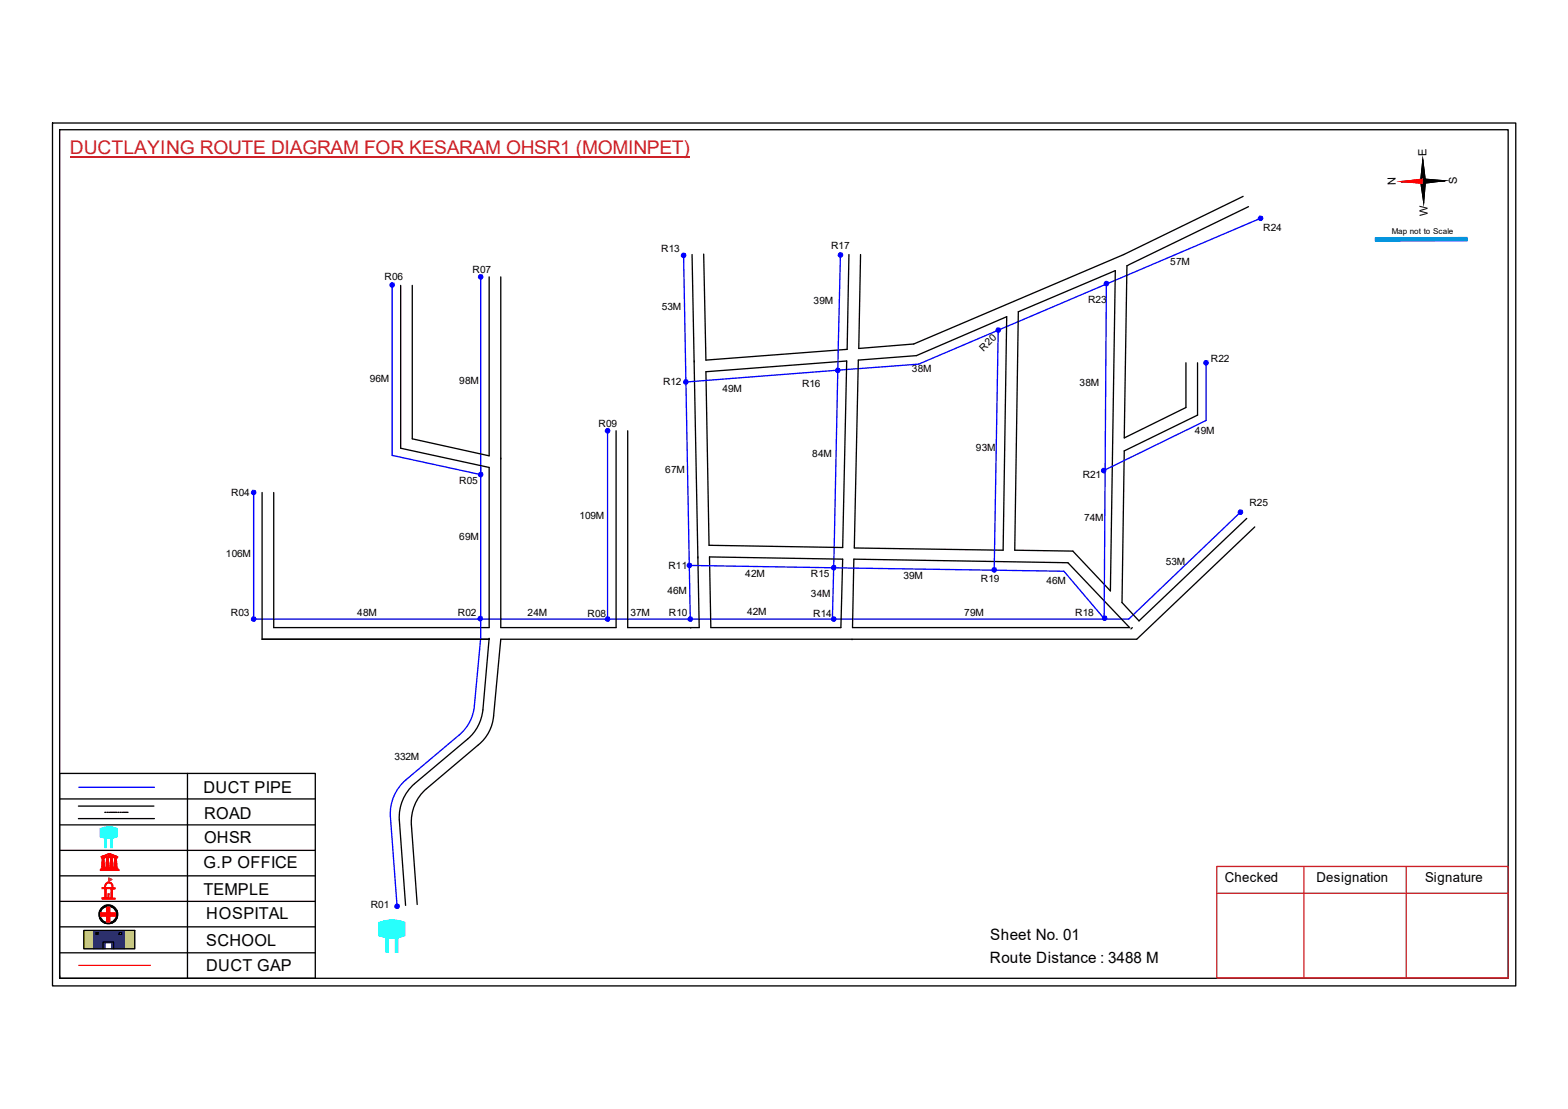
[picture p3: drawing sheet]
<svg xmlns="http://www.w3.org/2000/svg" width="297mm" height="210mm" viewBox="0 0 297 210" stroke-linecap="round" stroke-linejoin="round" font-family="sans-serif">
<path d="M11.3 151.2h48.4M11.3 156.1h48.4M14.9 152.6h14.3M14.9 154.9h14.3M35.5 146.4v38.8M11.3 175.4h48.4M11.3 161h48.4M11.3 165.8h48.4M11.3 170.6h48.4M11.3 180.3h48.4" fill="none" stroke="#000" stroke-width=".25"/>
<path d="M21 158.6h.3v1.8h-.3z" fill-rule="evenodd" fill="#0ffffc"/>
<path d="M21 158.6h.3v1.8h-.3z" fill="none" stroke="#0ffffc" stroke-width=".19"/>
<path d="M19.9 158.6h.2v1.8h-.2z" fill-rule="evenodd" fill="#0ffffc"/>
<path d="M19 156.9l1-.3a3.8 3.8 0 0 1 2.1 .2v1.6l-1.5 .3-1.6-.4zM19.9 158.6h.2v1.8h-.2z" fill="none" stroke="#0ffffc" stroke-width=".19"/>
<path d="M19 156.8a4 4 0 0 1 3.1 0v1.7a4.5 4.5 0 0 1-3-.1z" fill-rule="evenodd" fill="#0ffffc"/>
<path d="M19 156.8a4 4 0 0 1 3.1 0v1.7a4.5 4.5 0 0 1-3-.1z" fill="none" stroke="#0ffffc" stroke-width=".19"/>
<path d="M19 164.6h3.5v.2h-3.5zM19.2 164.3h3.1v.2h-3.1zM19.2 162.1l1.5-.6 1.6 .7zM19.3 162.4l.6-.1-.2 .1 .1 1.7h-.5l.1-1.7zM19.3 164.2h2.8v.1h-2.8zM19.5 162.1l1.2-.5 1.3 .5zM20.1 162.3h.5v1.8h-.5zM20.7 161.7l.2 .1-.2 .3zM20.9 162.3h.5v1.8h-.5zM21.6 162.3l.6 .1h-.1v1.7h-.4l.1-1.7z" fill="none" stroke="#f00" stroke-width=".19"/>
<path d="M21.6 162.3h.5v1.8h-.5z" fill-rule="evenodd" fill="#f00"/>
<path d="M21.6 162.3h.5v1.8h-.5z" fill="none" stroke="#f00" stroke-width=".19"/>
<path d="M20.9 162.3h.5v1.8h-.5z" fill-rule="evenodd" fill="#f00"/>
<path d="M20.9 162.3h.5v1.8h-.5z" fill="none" stroke="#f00" stroke-width=".19"/>
<path d="M20.1 162.3h.5v1.8h-.5z" fill-rule="evenodd" fill="#f00"/>
<path d="M20.1 162.3h.5v1.8h-.5z" fill="none" stroke="#f00" stroke-width=".19"/>
<path d="M19.3 162.3h.5v1.8h-.5z" fill-rule="evenodd" fill="#f00"/>
<path d="M19.3 162.3h.5v1.8h-.5z" fill="none" stroke="#f00" stroke-width=".19"/>
<path d="M20.6 161.7h.4v.4h-.4z" fill-rule="evenodd" fill="#f00"/>
<path d="M19 164.6h3.6v.2h-3.6zM19 164.7h3.6M19.2 164.3h3.1v.2h-3.1zM19.2 164.4h3.1M19.3 164.2h2.8v.1h-2.8zM19.3 164.3h2.8M20.6 161.7h.4v.4h-.4z" fill="none" stroke="#f00" stroke-width=".19"/>
<path d="M19.2 162.1l1-.4a.94 .94 0 0 1 1.1 0l1 .4v.2h-3.1zM19.9 162.1h.7l-.1-.3zM21 161.8l-.1 .3h.7z" fill-rule="evenodd" fill="#f00"/>
<path d="M19.2 162.1l1-.4a.94 .94 0 0 1 1.1 0l1 .4v.2h-3.1zM19.9 162.1l.6-.3 .1 .3zM20.1 168.1h1l-.1 1.9-.9-.1zM20.1 167.2a.73 .73 0 0 1 .9-.2 .73 .73 0 0 1 .4 .9v.2h.4v.1h-.5v1.7l.5 .1v.2l-2.5-.1v-.2h.6v-1.8h-.5v-.1h.5v-.4zM20.1 167.3a.55 .55 0 0 1 1 0l.2 .8-1.4-.1zM20.5 169.2l.1 .6zM20.6 166.5l.1 .5zM21 161.8l.6 .3h-.7z" fill="none" stroke="#f00" stroke-width=".19"/>
<path d="M20.6 166.2l.6 .3-.5 .3z" fill="none" stroke="#e66000" stroke-width=".19"/>
<path d="M20 167.2a.8 .8 0 0 1 1.4 .3v.5l.4 .1v.1l-.5 .1v1.5l.1 .2h.4v.2h-2.5v-.3l.6-.1v-1.6h-.6v-.2h.5zM20.1 167.4l-.2 .6h1.3l-.1-.6-.2-.3h-.5zM20.1 168.3v1.6h.9v-1.7zM20.4 169.2h.3l-.1 .7h-.2z" fill-rule="evenodd" fill="#f00"/>
<path d="M20 167.2a.8 .8 0 0 1 1.4 .3v.5l.4 .1v.1l-.5 .1v1.5l.1 .2h.4v.2h-2.5v-.3l.6-.1v-1.6h-.6v-.2h.5zM20.1 167.4l.3-.3h.5l.2 .3 .1 .6h-1.3zM20.1 168.3l.9-.1v1.7h-.9zM20.4 169.2h.3l-.1 .7h-.2z" fill="none" stroke="#f00" stroke-width=".19"/>
<path d="M20.6 166.5v.5z" fill="#f00"/>
<path d="M20.6 166.5v.5z" fill="none" stroke="#f00" stroke-width=".19"/>
<path d="M20.6 166.5v.5z" fill="#f00"/>
<path d="M20.6 166.5v.5z" fill="none" stroke="#f00" stroke-width=".19"/>
<path d="M20.6 166.5v.5z" fill="#f00"/>
<path d="M20.6 166.5v.5zM20.6 166.5v.5" fill="none" stroke="#f00" stroke-width=".19"/>
<path d="M20.7 166.8l-.1 .2z" fill="#f00"/>
<path d="M20.7 166.8l-.1 .2z" fill="none" stroke="#f00" stroke-width=".19"/>
<path d="M20.7 166.8v.2z" fill="#f00"/>
<path d="M20.7 166.8v.2z" fill="none" stroke="#f00" stroke-width=".19"/>
<path d="M20.6 167h.1z" fill="#f00"/>
<path d="M20.6 167h.1z" fill="none" stroke="#f00" stroke-width=".19"/>
<path d="M20.6 167h.1z" fill="#f00"/>
<path d="M20.6 167h.1z" fill="none" stroke="#f00" stroke-width=".19"/>
<path d="M20.6 166.2l.6 .3-.6 .3z" fill-rule="evenodd" fill="#e66000"/>
<path d="M20.6 166.2l.6 .3-.6 .3z" fill="none" stroke="#e66000" stroke-width=".19"/>
<path d="M11.3 146.4h48.4v38.8h-48.4zM19.9 153.8h.2M20.3 153.8h.2M20.7 153.8h.3M21 153.8h.4M21.5 153.8h.3M21.9 153.8h.2M22.3 153.8h.3M22.7 153.8h.3M23.2 153.8h.2M23.5 153.8h.3M23.9 153.8h.4" fill="none" stroke="#000" stroke-width=".25"/>
<path d="M14.9 149h14.3" fill="none" stroke="#00f" stroke-width=".25"/>
<g fill="none" stroke="#000" stroke-width=".19">
<path d="M19.3 172a1.38 1.38 0 0 1 2.4 .2 1.58 1.58 0 0 1 .3 1.6l-.2 .1a1.55 1.55 0 0 1-2.2 .4 1.55 1.55 0 0 1-.3-2.3z"/>
<circle cx="20.5" cy="173" r="1.81"/>
<circle cx="20.5" cy="173.1" r="1.78"/>
<circle cx="20.5" cy="173.1" r="1.59"/>
</g>
<path d="M18.7 173a1.81 1.81 0 0 1 3.6 0 1.81 1.81 0 0 1-3.6 0zM19.3 172a1.54 1.54 0 0 0 .3 2.3 1.54 1.54 0 0 0 2.2-.4l.2-.1a1.53 1.53 0 0 0-.9-2.1 1.37 1.37 0 0 0-1.8 .3z" fill-rule="evenodd" fill="#000"/>
<path d="M19.1 172.8h1.2v-1.1h.5v1.1h1.1v.6h-1.1v1.1h-.5v-1.1h-1.2z" fill="none" stroke="#f00" stroke-width=".25"/>
<path d="M19.1 172.8h1.1v-1.1h.6v1.1h1.1v.6h-1.1v1.1h-.6v-1.1h-1.1z" fill-rule="evenodd" fill="#f00"/>
<path d="M19.1 172.8h1.1v-1.1h.6v1.1h1.1v.6h-1.1v1.1h-.6v-1.1h-1.1z" fill="none" stroke="#f00" stroke-width=".19"/>
<path d="M14.9 182.7h13.6" fill="none" stroke="#f00" stroke-width=".25"/>
<path d="M15.9 176.1h1.9v3.5h-1.9zM23.6 176.1h1.9v3.5h-1.9z" fill-rule="evenodd" fill="#c8c92d"/>
<path d="M15.9 176.1h1.9v3.5h-1.9zM23.6 176.1h1.9v3.5h-1.9z" fill="none" stroke="#c8c92d" stroke-width=".19"/>
<path d="M17.7 176.1h5.9v3.5h-2.5v-1.1h-1.2v1.1h-2.2zM18.2 176.5v.4h.3v-.4zM22.6 176.5v.4h.4v-.4z" fill-rule="evenodd" fill="#293189"/>
<path d="M17.7 176.1h5.9v3.5h-2.5v-1.1h-1.2v1.1h-2.2zM18.2 176.5h.3v.4h-.3zM22.6 176.5h.4v.4h-.4z" fill="none" stroke="#293189" stroke-width=".19"/>
<path d="M9.9 23.3h277.2v163.3h-277.2zM11.3 24.6h274.4v160.6h-274.4zM273.7 34.2l-8.2 .2M15.9 176.1h9.6v3.5h-9.6zM18.2 176.5h.4v.4h-.4zM19.5 179.6v-1.3h2v1.3M22.6 176.5h.5v.4h-.5zM11.3 184.8v.4" fill="none" stroke="#000" stroke-width=".25"/>
<path d="M13.2 29.7h117.5M230.5 164h55.2v21.1h-55.2zM230.5 169.1h55.2M247 164v21.1M266.4 164v21.1" fill="none" stroke="#cd2027" stroke-width=".25"/>
<path d="M269.1 34.3h.9l-.3 4.1zM269.5 30.2l.5 4.1h-.9z" fill="#000"/>
<path d="M269.1 34.3h.9l-.3 4.1zM269.5 30.2l.5 4.1h-.9z" fill="none" stroke="#000" stroke-width=".19"/>
<path d="M265.5 34.4l4.1-.5v.8z" fill="#f00"/>
<path d="M265.5 34.4l4.1-.5v.8z" fill="none" stroke="#f00" stroke-width=".19"/>
<path d="M269.6 33.9l4.1 .3-4.1 .5zM269.1 34.3h.9l-.3 4.1zM269.5 30.2l.5 4.1h-.9z" fill="#000"/>
<path d="M269.1 34.3h.9l-.3 4.1zM269.5 30.2l.5 4.1h-.9zM269.6 33.9l4.1 .3-4.1 .5z" fill="none" stroke="#000" stroke-width=".19"/>
<path d="M273.7 34.2l-8.2 .2" fill="none" stroke="#000" stroke-width=".25"/>
<path d="M265.5 34.4l4.1-.5v.8z" fill="#f00"/>
<path d="M265.5 34.4l4.1-.5v.8z" fill="none" stroke="#f00" stroke-width=".19"/>
<path d="M269.6 33.9l4.1 .3-4.1 .5z" fill="#000"/>
<path d="M269.6 33.9l4.1 .3-4.1 .5z" fill="none" stroke="#000" stroke-width=".19"/>
<path d="M269.6 34.3l-4.1 .1" fill="none" stroke="#f00" stroke-width=".25"/>
<path d="M273.7 34.2l-4.1 .1" fill="none" stroke="#000" stroke-width=".25"/>
<path d="M260.6 45h17.2v.6h-17.2z" fill-rule="evenodd" fill="#0093dd"/>
<path d="M260.6 45h17.2v.6h-17.2z" fill="none" stroke="#0093dd" stroke-width=".19"/>
<path d="M260.6 45h17.3v.6h-17.3z" fill="none" stroke="#0093dd" stroke-width=".25"/>
<g fill="none" stroke="#000" stroke-width=".25">
<path d="M235.5 37.2l-22.6 11-39.8 16.9-10.4 .9 .3-17.8M236.5 39.1l-22.7 11M75.9 54v30.8l16.8 3.7v30.3h-40.8v-25.6M92.7 52.4v33.9l-14.6-3.2v-29.1M94.9 52.4v66.4h21.8v-37.3M131.1 48.2l1.4 70.6h-13.6v-37.3M133.3 48.1l.4 20.1 26.8-2.1 .3-17.9M192.9 59l18.4-7.8-.9 60.6-7.2-7.5-11-.2zM213.7 50.2l-.2 .1-.5 32.6 11.7-5.8v-8.4M131.5 68.3h.1M133.7 70.4l26.7-2.1-.8 35.3-25.3-.4zM162.6 68.2l11-.9 17.1-7.4-.7 44.2-28.2-.4z"/>
<path d="M226.9 68.7v9.9l-13.9 6.7-.4 28.7 3.2 3.5 20.4-19.4M49.7 93.2v27.8l43-.1M94.9 86.7h.1M237.7 99.7l-22.4 21.3h-120.4l-1.4 14.5a7.9 7.9 0 0 1-2.9 5.5l-9.8 8.3a8.2 8.2 0 0 0-2.9 6.8l1.1 15.1M130.8 118.8v.1M132.2 105.4h.1M134.4 105.4l25.2 .4-.3 13h-24.6zM161.8 105.8l40.5 .7 11.7 12.3h-52.5zM214.5 118.8l-.3 .2M92.7 120.8l-1.2 13.6a8.4 8.4 0 0 1-2.9 5.5l-10.1 8.4a8.4 8.4 0 0 0-2.9 6.9l1.2 16.2M161.4 121v.1"/>
</g>
<g fill="none" stroke="#00f" stroke-width=".25">
<path d="M74.3 53.8v32.4l16.8 3.6M91.1 52.4v68.4l-1.2 12.7a8 8 0 0 1-2.9 5.6l-10.2 8.6a8.4 8.4 0 0 0-2.8 6.8l1.2 17M129.5 48.2l1.3 69M159.2 48.1l-.4 17.9M209.6 53.7l-.4 63.5M238.8 41.3l-64.8 27.6-11.2 .9M158.8 66.2l-1.1 51M162.6 69.8l-32.7 2.5M189.1 62.5l-.8 45.4M228.5 68.7v10.9l-19.4 9.5M48 93.2v24h86.6M115.1 81.5v35.7"/>
<path d="M235 96.9l-21.2 20.3h-79.1M130.6 107l70.9 1.1 7.8 9.1"/>
</g>
<circle cx="48.1" cy="93.2" r=".44" fill="#00f"/>
<circle cx="48.1" cy="93.2" r=".44" fill="none" stroke="#00f" stroke-width=".19"/>
<circle cx="91.1" cy="89.8" r=".44" fill="#00f"/>
<circle cx="91.1" cy="89.8" r=".44" fill="none" stroke="#00f" stroke-width=".19"/>
<circle cx="74.3" cy="53.9" r=".44" fill="#00f"/>
<circle cx="74.3" cy="53.9" r=".44" fill="none" stroke="#00f" stroke-width=".19"/>
<circle cx="91.1" cy="52.4" r=".44" fill="#00f"/>
<circle cx="91.1" cy="52.4" r=".44" fill="none" stroke="#00f" stroke-width=".19"/>
<circle cx="115.1" cy="81.5" r=".44" fill="#00f"/>
<circle cx="115.1" cy="81.5" r=".44" fill="none" stroke="#00f" stroke-width=".19"/>
<circle cx="115.1" cy="117.1" r=".44" fill="#00f"/>
<circle cx="115.1" cy="117.1" r=".44" fill="none" stroke="#00f" stroke-width=".19"/>
<circle cx="130.8" cy="117.1" r=".44" fill="#00f"/>
<circle cx="130.8" cy="117.1" r=".44" fill="none" stroke="#00f" stroke-width=".19"/>
<circle cx="130.6" cy="107" r=".44" fill="#00f"/>
<circle cx="130.6" cy="107" r=".44" fill="none" stroke="#00f" stroke-width=".19"/>
<circle cx="75.2" cy="171.5" r=".44" fill="#00f"/>
<circle cx="75.2" cy="171.5" r=".44" fill="none" stroke="#00f" stroke-width=".19"/>
<circle cx="158" cy="107.4" r=".44" fill="#00f"/>
<circle cx="158" cy="107.4" r=".44" fill="none" stroke="#00f" stroke-width=".19"/>
<circle cx="158" cy="117.1" r=".44" fill="#00f"/>
<circle cx="158" cy="117.1" r=".44" fill="none" stroke="#00f" stroke-width=".19"/>
<circle cx="188.4" cy="107.8" r=".44" fill="#00f"/>
<circle cx="188.4" cy="107.8" r=".44" fill="none" stroke="#00f" stroke-width=".19"/>
<circle cx="129.9" cy="72.3" r=".44" fill="#00f"/>
<circle cx="129.9" cy="72.3" r=".44" fill="none" stroke="#00f" stroke-width=".19"/>
<circle cx="158.7" cy="70.1" r=".44" fill="#00f"/>
<circle cx="158.7" cy="70.1" r=".44" fill="none" stroke="#00f" stroke-width=".19"/>
<circle cx="189.1" cy="62.4" r=".44" fill="#00f"/>
<circle cx="189.1" cy="62.4" r=".44" fill="none" stroke="#00f" stroke-width=".19"/>
<circle cx="209.6" cy="53.6" r=".44" fill="#00f"/>
<circle cx="209.6" cy="53.6" r=".44" fill="none" stroke="#00f" stroke-width=".19"/>
<circle cx="228.5" cy="68.6" r=".44" fill="#00f"/>
<circle cx="228.5" cy="68.6" r=".44" fill="none" stroke="#00f" stroke-width=".19"/>
<circle cx="209.1" cy="89" r=".44" fill="#00f"/>
<circle cx="209.1" cy="89" r=".44" fill="none" stroke="#00f" stroke-width=".19"/>
<circle cx="238.8" cy="41.3" r=".44" fill="#00f"/>
<circle cx="238.8" cy="41.3" r=".44" fill="none" stroke="#00f" stroke-width=".19"/>
<circle cx="235" cy="96.9" r=".44" fill="#00f"/>
<circle cx="235" cy="96.9" r=".44" fill="none" stroke="#00f" stroke-width=".19"/>
<path d="M74.9 177.4h.5v2.9h-.5z" fill-rule="evenodd" fill="#0ffffc"/>
<path d="M71.8 174.7a6.6 6.6 0 0 1 4.9-.1v2.4a6.2 6.2 0 0 1-4.9 0zM73.1 177.4h.4v2.9h-.4zM74.9 177.4h.5v2.9h-.5z" fill="none" stroke="#0ffffc" stroke-width=".19"/>
<path d="M73.3 177.4v2.9" fill="none" stroke="#0ffffc" stroke-width=".42"/>
<path d="M71.8 174.6a6.8 6.8 0 0 1 4.9 0v2.5a7 7 0 0 1-4.9 0z" fill-rule="evenodd" fill="#0ffffc"/>
<path d="M71.8 174.6a6.8 6.8 0 0 1 4.9 0v2.5a7 7 0 0 1-4.9 0z" fill="none" stroke="#0ffffc" stroke-width=".19"/>
<circle cx="48.1" cy="117.1" r=".44" fill="#00f"/>
<circle cx="48.1" cy="117.1" r=".44" fill="none" stroke="#00f" stroke-width=".19"/>
<circle cx="91" cy="117.1" r=".44" fill="#00f"/>
<circle cx="91" cy="117.1" r=".44" fill="none" stroke="#00f" stroke-width=".19"/>
<circle cx="129.5" cy="48.3" r=".44" fill="#00f"/>
<circle cx="129.5" cy="48.3" r=".44" fill="none" stroke="#00f" stroke-width=".19"/>
<circle cx="209.3" cy="117" r=".44" fill="#00f"/>
<circle cx="209.3" cy="117" r=".44" fill="none" stroke="#00f" stroke-width=".19"/>
<circle cx="159.2" cy="48.2" r=".44" fill="#00f"/>
<circle cx="159.2" cy="48.2" r=".44" fill="none" stroke="#00f" stroke-width=".19"/>
<text font-size="3.6" fill="#cd2027" x="13.2" y="29.2">DUCTLAYING ROUTE DIAGRAM FOR KESARAM OHSR1 (MOMINPET)</text>
<g font-size="3.1">
<text x="38.6" y="150">DUCT PIPE</text>
<text x="38.6" y="154.9">ROAD</text>
<text x="38.6" y="159.5">OHSR</text>
<text x="38.6" y="164.3">G.P OFFICE</text>
<text x="38.6" y="169.3">TEMPLE</text>
<text x="39.1" y="173.9">HOSPITAL</text>
<text x="39.1" y="179">SCHOOL</text>
<text x="39.1" y="183.8">DUCT GAP</text>
</g>
<g font-size="3">
<text x="187.6" y="178">Sheet No. 01</text>
<text x="187.5" y="182.2">Route Distance : 3488 M</text>
</g>
<g font-size="2.6">
<text x="232" y="166.9">Checked</text>
<text x="249.4" y="166.9">Designation</text>
<text x="270" y="166.9">Signature</text>
</g>
<g font-size="2.1">
<text x="270.2" y="29.5" transform="rotate(-91 270.2 29.5)">E</text>
<text x="264.5" y="35.1" transform="rotate(-91 264.5 35.1)">N</text>
<text x="276.1" y="34.8" transform="rotate(-91 276.1 34.8)">S</text>
<text x="270.5" y="40.9" transform="rotate(-91 270.5 40.9)">W</text>
</g>
<g font-size="1.9">
<text x="125.3" y="47.8">R13</text>
<text x="157.4" y="47.2">R17</text>
<text x="239.3" y="43.7">R24</text>
<text x="72.9" y="53">R06</text>
<text x="89.5" y="51.7">R07</text>
<text x="221.7" y="50.1">57M</text>
<text x="125.3" y="58.7">53M</text>
<text x="154.1" y="57.6">39M</text>
<text x="206.1" y="57.3">R23</text>
<text x="172.8" y="70.4">38M</text>
<text x="186.3" y="66.5" transform="rotate(-44 186.3 66.5)">R20</text>
<text x="229.4" y="68.5">R22</text>
<text x="70.1" y="72.3">96M</text>
<text x="87" y="72.7">98M</text>
<text x="125.6" y="72.8">R12</text>
<text x="136.9" y="74.3">49M</text>
<text x="151.9" y="73.2">R16</text>
<text x="204.5" y="73">38M</text>
<text x="113.4" y="80.8">R09</text>
<text x="226.4" y="82.2">49M</text>
<text x="126" y="89.6">67M</text>
<text x="153.9" y="86.5">84M</text>
<text x="184.9" y="85.4">93M</text>
<text x="43.8" y="93.9">R04</text>
<text x="87" y="91.5">R05</text>
<text x="205.1" y="90.4">R21</text>
<text x="236.7" y="95.8">R25</text>
<text x="109.8" y="98.2">109M</text>
<text x="205.4" y="98.6">74M</text>
<text x="42.8" y="105.5">106M</text>
<text x="87" y="102.2">69M</text>
<text x="126.6" y="107.7">R11</text>
<text x="220.8" y="106.9">53M</text>
<text x="126.4" y="112.5">46M</text>
<text x="141.2" y="109.1">42M</text>
<text x="153.6" y="112.9">34M</text>
<text x="153.6" y="109.2">R15</text>
<text x="171.2" y="109.6">39M</text>
<text x="185.8" y="110.1">R19</text>
<text x="198.2" y="110.6">46M</text>
<text x="43.7" y="116.5">R03</text>
<text x="67.7" y="116.5">48M</text>
<text x="86.7" y="116.5">R02</text>
<text x="99.9" y="116.6">24M</text>
<text x="111.3" y="116.8">R08</text>
<text x="119.4" y="116.7">37M</text>
<text x="126.7" y="116.7">R10</text>
<text x="141.5" y="116.4">42M</text>
<text x="154" y="116.8">R14</text>
<text x="182.7" y="116.6">79M</text>
<text x="203.7" y="116.7">R18</text>
<text x="74.7" y="143.9">332M</text>
<text x="70.2" y="171.8">R01</text>
</g>
<text font-size="1.5" x="263.7" y="44.2">Map not to Scale</text>
</svg>
